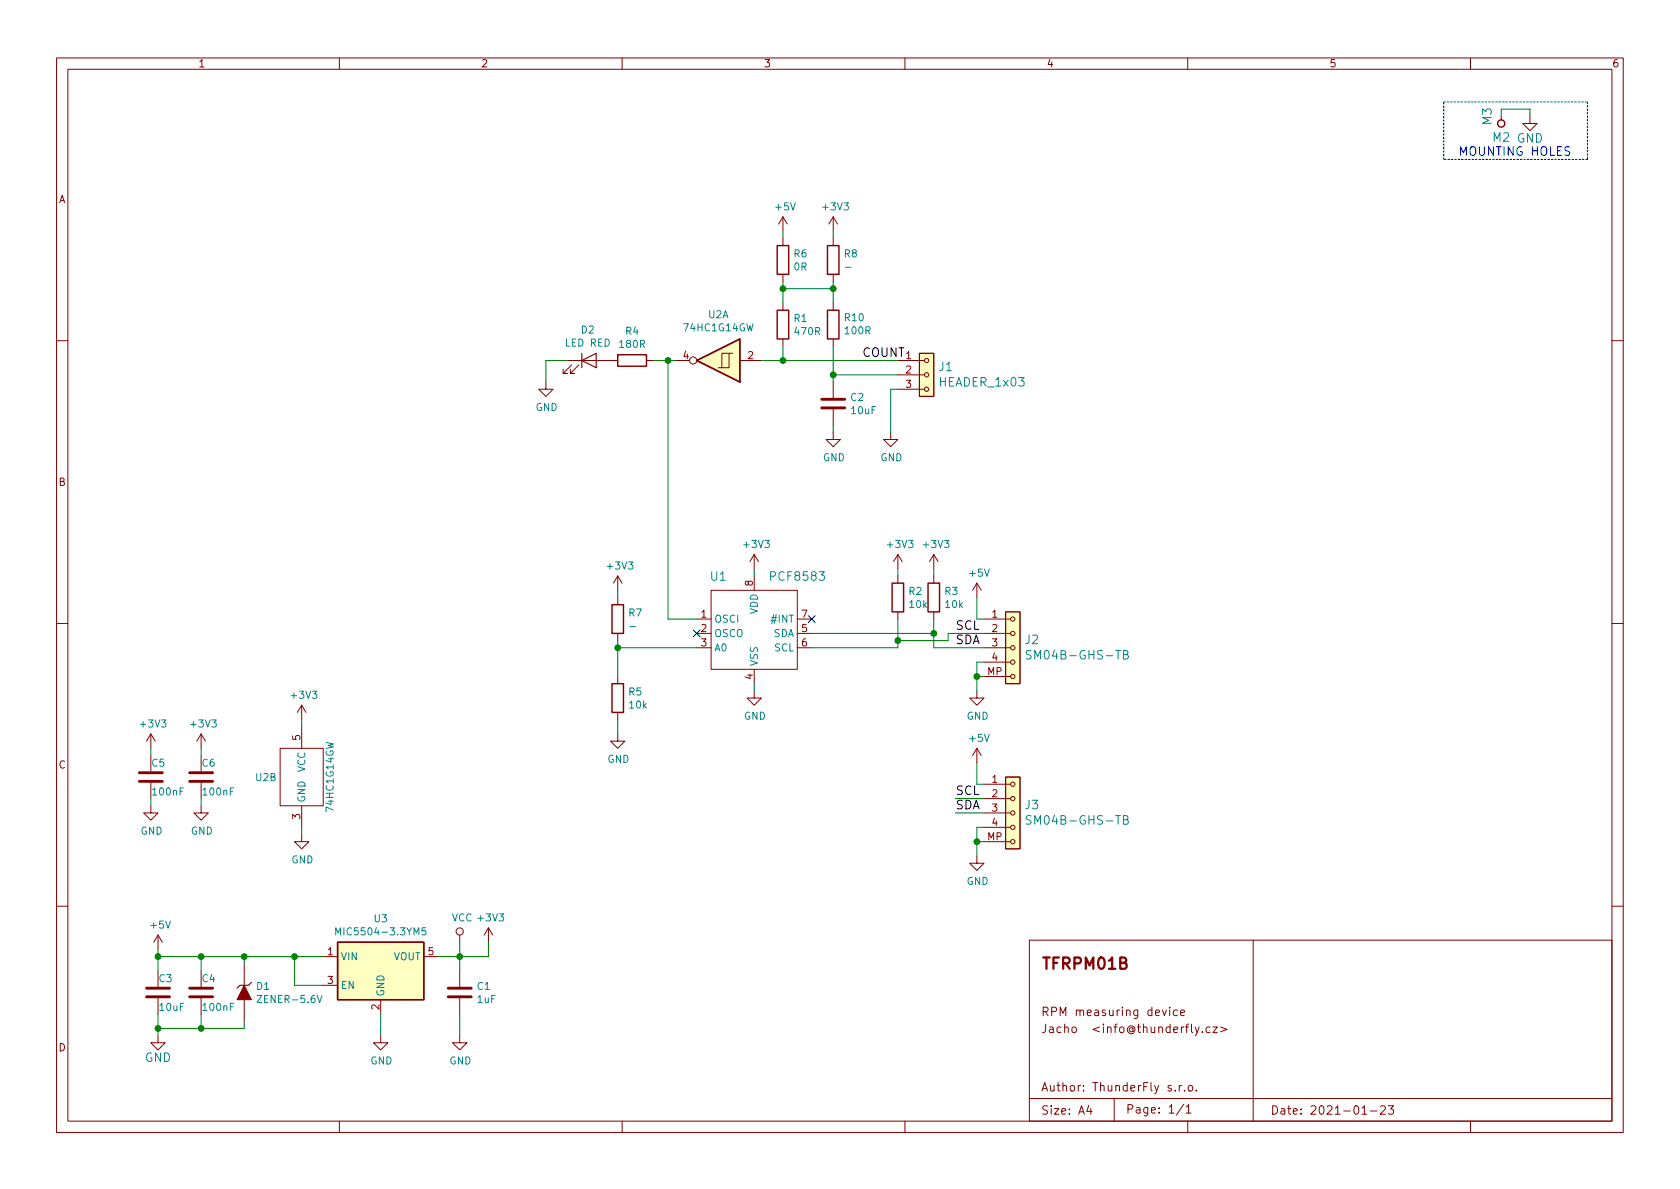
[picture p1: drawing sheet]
<svg xmlns="http://www.w3.org/2000/svg" width="297mm" height="210mm" viewBox="0 0 297 210" stroke-linecap="round" stroke-linejoin="round" font-family="sans-serif">
<g fill="none" stroke="#840000" stroke-width=".18">
<path d="M10 10.2h277v190.1h-277zM12 12.2h273v186.1h-273zM60 10.2v2M110 10.2v2M160 10.2v2M210 10.2v2M260 10.2v2M138.4 38.3l-.7 1.3M138.4 38.3v2.6M138.4 38.3l.8 1.3M147.3 38.3v2.6M147.3 38.3l-.7 1.3"/>
<path d="M147.3 38.3l.8 1.3M265.4 20.6v.6M270.5 20.6v1.2h1.3l-1.3 1.3-1.3-1.3h1.3M138.4 42.2v1.2M138.4 48.5v1.3M138.4 53.6v1.3M138.4 59.9v1.3M147.3 42.2v1.2M147.3 48.5v1.3M147.3 53.6v1.3M147.3 59.9v1.3M10 60.2h2"/>
<path d="M96.5 67.6v1.2h1.3l-1.3 1.3-1.3-1.3h1.3M100.3 63.7h8.9M101.1 64.5l-1.5 1.5h.7h-.7v-.7M102.4 64.5l-1.6 1.5h.8h-.8v-.7M114.3 63.7h1.3M119.4 63.7h2.5M128.9 62.5v2.5h-1.3M129.5 62.5h-1.9v2.5h-.6M130.8 63.7h3.8M147.3 76.4v1.3h1.3l-1.3 1.3-1.3-1.3h1.3M147.3 67.6v2.8M147.3 72.4v2.8"/>
<path d="M157.5 76.4v1.3h1.2l-1.2 1.3-1.3-1.3h1.3M158.7 63.7h4.7M158.7 66.3h4.7M158.7 68.8h4.7M162.6 62.5h2.5v7.6h-2.5zM285 60.2h2M133.3 98l-.7 1.3M133.3 98v2.6M133.3 98l.8 1.3M158.7 98l-.7 1.3M158.7 98v2.6M158.7 98l.8 1.3"/>
<path d="M165.1 98v2.6M165.1 98l-.8 1.3M165.1 98l.8 1.3M10 110.2h2M109.2 101.8l-.7 1.3M109.2 101.8v2.6M109.2 105.7v1.2M109.2 112v1.3M109.2 119.6v1.3M109.2 101.8l.8 1.3M123.2 114.5h2.5M123.2 112h2.5"/>
<path d="M123.2 109.5h2.5M125.7 104.4h15.3v14h-15.3zM133.3 101.8v2.6M133.3 118.4v2.5M141 114.5h2.5M141 112h2.5M141 109.5h2.5M158.7 101.8v1.3M158.7 108.2v1.3M165.1 101.8v1.3M165.1 108.2v1.3M172.7 103.1l-.7 1.3"/>
<path d="M172.7 103.1v2.6M172.7 103.1l.8 1.3M174 119.6h4.7M174 117.1h4.7M174 114.5h4.7M174 112h4.7M174 109.5h4.7M177.8 108.2h2.5v12.7h-2.5zM285 110.2h2M26.7 129.8v2.5M26.7 133.6v2.8M26.7 138.4v2.8"/>
<path d="M26.7 129.8l-.8 1.3M26.7 129.8l.7 1.3M35.6 129.8v2.5M35.6 133.6v2.8M35.6 138.4v2.8M35.6 129.8l-.8 1.3M35.6 129.8l.7 1.3M49.5 132.3h7.6v10.2h-7.6zM53.3 124.7v2.5M53.3 128.5v3.8M53.3 124.7l-.7 1.3M53.3 124.7l.8 1.3"/>
<path d="M109.2 129.8v1.3h1.3l-1.3 1.2-1.3-1.2h1.3M109.2 126v1.2M133.3 122.2v1.2h1.3l-1.3 1.3-1.2-1.3h1.2M172.7 122.2v1.2h1.3l-1.3 1.3-1.3-1.3h1.3M172.7 132.3v2.6M172.7 132.3l-.7 1.3M172.7 132.3l.8 1.3M174 138.7h4.7M177.8 137.4h2.5v12.7h-2.5zM26.7 142.5v1.3h1.2l-1.2 1.2-1.3-1.2h1.3M35.6 142.5v1.3h1.2l-1.2 1.2-1.3-1.2h1.3M53.3 147.6v1.2h1.3l-1.3 1.3-1.2-1.3h1.2"/>
<path d="M53.3 142.5v3.8M172.7 151.4v1.2h1.3l-1.3 1.3-1.3-1.3h1.3M174 148.8h4.7M174 146.3h4.7M174 143.8h4.7M174 141.2h4.7M10 160.2h2M27.9 165.3v2.6M27.9 171.7v2.8M27.9 176.5v2.8M27.9 165.3l-.7 1.3M27.9 165.3l.8 1.3"/>
<path d="M35.6 171.7v2.8M35.6 176.5v2.8M43.2 170.4v3.8M43.2 176.8v3.8M57.1 169.2h2.6M57.1 174.2h2.6M67.3 176.8v2.5M74.9 169.2h2.6M81.3 165.3v1.3M81.3 171.7v2.8M81.3 176.5v2.8M86.4 164.1l-.8 1.2"/>
<path d="M86.4 164.1v2.5M86.4 164.1l.7 1.2M182 166.3h103v32h-103zM206.8 178.1v.1M206.8 178.6v1M208.2 178.7l-.5-.1-.2 .3v.4l.1 .2h.6M208.7 179.1l.8-.1-.1-.3-.4-.1-.3 .2 .1 .7h.6M221.6 166.3v32M285 160.2h2M27.9 183.1v1.3h1.3l-1.3 1.3-1.2-1.3h1.2M60 198.3v2M67.3 183.1v1.3h1.3l-1.3 1.3-1.3-1.3h1.3"/>
<path d="M81.3 183.1v1.3h1.2l-1.2 1.3-1.3-1.3h1.3M110 198.3v2M160 198.3v2M182 194.3h103M192.5 195.5l-.4 1h1M192.9 196v1M197 194.3v4M207.8 192.8v.1M208.5 191.9v1M208.9 191.9l-.3 .1-.1 .2M209.3 195.3l-1.3 1.9M209.4 192.8v.1"/>
<path d="M209.7 195.8l.4-.5v1.5M209.7 196.8h.9M210 198.3v2M210.2 192l.4-.1 .3 .3v.4l-.3 .3h-.4l-.1-.3v-.4zM211.3 181.6l.4 1M211.5 192.8v.1M212 181.6l-.5 1.4-.2 .1M212.6 182.5v.1M214 181.7l-.5-.1-.3 .3v.4l.2 .2h.6M214.5 181.6h.7l-.7 1h.7M215.8 181.6l1.2 .4-1.2 .5M240.8 197h.9"/>
<path d="M242.3 196.5h1.2M244.1 195.7l.6-.2 .2 .2 .1 .3-1 1h1M245.5 195.5h.9l-.5 .6 .4 .1v.7l-.2 .1h-.4l-.2-.1M260 198.3v2"/>
<circle cx="122.6" cy="63.7" r=".63"/>
<circle cx="163.8" cy="66.3" r=".38"/>
<circle cx="163.8" cy="63.7" r=".38"/>
<circle cx="163.8" cy="68.8" r=".38"/>
<circle cx="179.1" cy="117.1" r=".38"/>
<circle cx="179.1" cy="109.5" r=".38"/>
<circle cx="179.1" cy="119.6" r=".38"/>
<circle cx="179.1" cy="114.5" r=".38"/>
<circle cx="179.1" cy="112" r=".38"/>
<circle cx="179.1" cy="138.7" r=".38"/>
<circle cx="179.1" cy="141.2" r=".38"/>
<circle cx="179.1" cy="148.8" r=".38"/>
<circle cx="179.1" cy="146.3" r=".38"/>
<circle cx="179.1" cy="143.8" r=".38"/>
<circle cx="81.3" cy="164.7" r=".63"/>
</g>
<g fill="none" stroke="#840000" stroke-width=".25">
<path d="M137.4 54.9h2v5h-2zM137.4 43.4h2v5.1h-2zM146.3 54.9h2v5h-2zM146.3 43.4h2v5.1h-2zM109.2 62.7h5.1v2.1h-5.1zM123.2 63.7l7.6-3.8v7.7zM108.2 106.9h2v5.1h-2zM157.7 103.1h2.1v5.1h-2.1zM164.1 103.1h2v5.1h-2zM108.2 120.9h2v5.1h-2zM59.7 166.6h15.2v10.2h-15.2z"/>
<circle cx="265.4" cy="21.8" r=".63"/>
</g>
<path d="M102.9 63.7l2.5-1.2v2.5zM102.9 62.5v2.5M44.4 173.7l-.5 .5h-1.5l-.5 .5" fill="none" stroke="#840000" stroke-width=".2"/>
<path d="M145.3 72.1h4.1M145.3 70.6h4.1M24.6 138.2h4.1M24.6 136.6h4.1M33.5 138.2h4.1M33.5 136.6h4.1M25.9 176.3h4.1M25.9 174.7h4.1M33.5 176.3h4.1M33.5 174.7h4.1M79.2 176.3h4.1M79.2 174.7h4.1" fill="none" stroke="#840000" stroke-width=".51"/>
<g fill="#ffffc2" stroke="#ffffc2" stroke-width=".18">
<path d="M162.6 62.5h2.5v7.6h-2.5z"/>
<path d="M59.7 166.6h15.2v10.2h-15.2z"/>
<path d="M177.8 137.4h2.5v12.7h-2.5z"/>
<path d="M177.8 108.2h2.5v12.7h-2.5z"/>
<path d="M123.2 63.7l7.6-3.8v7.7z"/>
</g>
<path d="M182.3 115.1l-.6-.1-.3 .3 .2 .4 .6 .3v.4l-.2 .1h-.6M198.6 115.7h.7l.1-.2-.1-.4-.7-.1v1.5h.6l.3-.3a.4 .4 0 0 0-.4-.5M182.3 144.3l-.6-.1-.3 .3 .2 .4 .6 .3v.4l-.2 .1h-.6M198.6 145l.7-.1 .1-.2-.1-.4-.7-.1v1.5h.6l.3-.2a.4 .4 0 0 0-.4-.5M45.4 176h.9l-.9 1.3h.9M56.1 176l.4 1.3 .4-1.3M59.4 165.3v-1.2l.4 .9 .4-.9v1.2M75.3 164.1h-.6l-.1 .6 .2-.2 .4 .1 .1 .2v.4l-.2 .1-.5-.1" fill="none" stroke="#008484" stroke-width=".18"/>
<path d="M43.2 174.2l1.2 2.6h-2.5z" fill="#840000" stroke="#840000" stroke-width=".18"/>
<path d="M255.3 18h25.4M280.7 18v10.2M255.3 28.2v-10.2M280.7 28.2h-25.4" fill="none" stroke="#0000c2" stroke-width=".18" stroke-dasharray=".3 .3"/>
<g fill="none" stroke="#008400" stroke-width=".18">
<path d="M265.4 20.6v-1.3h5.1v1.3M138.4 40.9v1.3M138.4 49.8v3.8M138.4 51h8.9M147.3 40.9v1.3M147.3 49.8v3.8M100.3 63.7h-3.8v3.9M115.6 63.7h3.8M118.1 63.7v45.8h5.1M134.6 63.7h24.1M138.4 61.2v2.5M147.3 61.2v6.4"/>
<path d="M147.3 75.2v1.2M147.3 66.3h11.4M158.7 68.8h-1.2v7.6M109.2 104.4v1.3M109.2 113.3v6.3M109.2 114.5h14M133.3 100.6v1.2M143.5 112h21.6M158.7 109.5v5h-15.2M158.7 100.6v1.2M165.1 109.5v5h8.9M165.1 100.6v1.2"/>
<path d="M172.7 105.7v3.8h1.3M172.7 119.6h1.3M174 112h-6.4v1.3h-8.9M174 117.1h-1.3v5.1M26.7 132.3v1.3M35.6 132.3v1.3M53.3 127.2v1.3M109.2 127.2v2.6M133.3 120.9v1.3M172.7 134.9v3.8h1.3M26.7 141.2v1.3M35.6 141.2v1.3"/>
<path d="M53.3 146.3v1.3M168.9 143.8h5.1M168.9 141.2h5.1M172.7 148.8h1.3M174 146.3h-1.3v5.1M27.9 169.2h29.2M27.9 167.9v3.8M27.9 179.3v3.8M35.6 169.2v2.5M35.6 179.3v2.6M43.2 169.2v1.2M52.1 169.2v5h5"/>
<path d="M67.3 179.3v3.8M81.3 166.6v5.1M81.3 179.3v3.8M86.4 166.6v2.6h-8.9M43.2 180.6v1.3h-15.3"/>
</g>
<path d="M122.6 111.4l1.2 1.2M123.8 111.4l-1.2 1.2M142.9 108.9l1.2 1.2M144.1 108.9l-1.2 1.2" fill="none" stroke="#000084" stroke-width=".18"/>
<g fill="#008400" stroke="#008400" stroke-width=".18">
<circle cx="172.7" cy="148.8" r=".51"/>
<circle cx="172.7" cy="119.6" r=".51"/>
<circle cx="165.1" cy="112" r=".51"/>
<circle cx="158.8" cy="113.3" r=".51"/>
<circle cx="35.6" cy="169.2" r=".51"/>
<circle cx="52.1" cy="169.2" r=".51"/>
<circle cx="27.9" cy="169.2" r=".51"/>
<circle cx="118.1" cy="63.7" r=".51"/>
<circle cx="138.4" cy="63.7" r=".51"/>
<circle cx="147.3" cy="66.3" r=".51"/>
<circle cx="109.2" cy="114.5" r=".51"/>
<circle cx="138.4" cy="51" r=".51"/>
<circle cx="147.3" cy="51" r=".51"/>
<circle cx="35.6" cy="181.9" r=".51"/>
<circle cx="43.2" cy="169.2" r=".51"/>
<circle cx="81.3" cy="169.2" r=".51"/>
<circle cx="27.9" cy="181.9" r=".51"/>
</g>
<text font-size="2.8" fill="#840000" x="184" y="171.4">TFRPM01B</text>
<g font-size="2.1" fill="#008484">
<text x="263.7" y="22" transform="rotate(-90 263.7 22)">M3</text>
<text x="166" y="65.6">J1</text>
<text x="166.2" y="68.4">HEADER_1x03</text>
<text x="125.6" y="102.7">U1</text>
<text x="136.5" y="102.7">PCF8583</text>
<text x="181.3" y="113.9">J2</text>
<text x="182.5" y="116.6">SM04B-GHS-TB</text>
<text x="181.3" y="143.1">J3</text>
<text x="182.5" y="145.8">SM04B-GHS-TB</text>
<text x="25.6" y="187.8">GND</text>
</g>
<g font-size="2.1" fill="#0000c2">
<text x="257.8" y="27.5">MOUNTING HOLES</text>
<text x="264" y="25.1">M2 GND</text>
</g>
<g font-size="2.1">
<text x="152.4" y="63.1">COUNT</text>
<text x="168.9" y="113.9">SDA</text>
<text x="168.9" y="111.4">SCL</text>
<text x="168.9" y="140.6">SCL</text>
<text x="168.9" y="143.1">SDA</text>
</g>
<g font-size="2.1" fill="#840000">
<text x="184" y="179.7">RPM measuring device</text>
<text x="184" y="182.7">Jacho &lt;info@thunderfly.cz&gt;</text>
<text x="184" y="193">Author: ThunderFly s.r.o.</text>
<text x="184" y="197.1">Size: A4</text>
<text x="199" y="196.9">Page: 1/1</text>
<text x="224.6" y="197.1">Date: 2021-01-23</text>
</g>
<g font-size="1.8" fill="#840000">
<text x="35" y="11.9">1</text>
<text x="85" y="11.9">2</text>
<text x="135" y="11.9">3</text>
<text x="185" y="11.9">4</text>
<text x="235" y="11.9">5</text>
<text x="285" y="11.9">6</text>
<text x="10.3" y="35.9">A</text>
<text x="120.8" y="63.5">4</text>
<text x="132.2" y="63.5">2</text>
<text x="160.2" y="63.5">1</text>
<text x="160.2" y="66">2</text>
<text x="160.2" y="68.6">3</text>
<text x="10.3" y="85.9">B</text>
<text x="133.1" y="103.6" transform="rotate(-90 133.1 103.6)">8</text>
<text x="124" y="109.2">1</text>
<text x="124" y="111.8">2</text>
<text x="141.7" y="111.8">5</text>
<text x="141.7" y="109.2">7</text>
<text x="175.4" y="109.2">1</text>
<text x="175.4" y="111.8">2</text>
<text x="124" y="114.3">3</text>
<text x="141.7" y="114.3">6</text>
<text x="174.6" y="119.4">MP</text>
<text x="175.4" y="114.3">3</text>
<text x="175.4" y="116.8">4</text>
<text x="133.1" y="120.1" transform="rotate(-90 133.1 120.1)">4</text>
<text x="53.1" y="130.9" transform="rotate(-90 53.1 130.9)">5</text>
<text x="10.3" y="135.9">C</text>
<text x="175.4" y="138.4">1</text>
<text x="175.4" y="141">2</text>
<text x="175.4" y="143.5">3</text>
<text x="53.1" y="144.9" transform="rotate(-90 53.1 144.9)">3</text>
<text x="174.6" y="148.6">MP</text>
<text x="175.4" y="146">4</text>
<text x="57.9" y="168.9">1</text>
<text x="57.9" y="174">3</text>
<text x="75.7" y="168.9">5</text>
<text x="67.1" y="178.5" transform="rotate(-90 67.1 178.5)">2</text>
<text x="10.3" y="185.9">D</text>
</g>
<g font-size="1.8" fill="#008484">
<text x="137.2" y="37.2">+5V</text>
<text x="145.6" y="37.2">+3V3</text>
<text x="140.4" y="45.5">R6</text>
<text x="140.4" y="47.8">0R</text>
<text x="149.3" y="45.5">R8</text>
<text x="149.7" y="47.8">-</text>
<text x="102.8" y="59">D2</text>
<text x="110.6" y="59.2">R4</text>
<text x="121.1" y="58.6">74HC1G14GW</text>
<text x="125.2" y="56.3">U2A</text>
<text x="140.4" y="56.9">R1</text>
<text x="140.6" y="59.2">470R</text>
<text x="149.4" y="56.8">R10</text>
<text x="149.5" y="59.1">100R</text>
<text x="100" y="61.3">LED RED</text>
<text x="109.6" y="61.5">180R</text>
<text x="150.4" y="70.9">C2</text>
<text x="94.7" y="72.7">GND</text>
<text x="150.6" y="73.2">10uF</text>
<text x="145.5" y="81.5">GND</text>
<text x="155.6" y="81.5">GND</text>
<text x="107.5" y="100.7">+3V3</text>
<text x="131.6" y="96.9">+3V3</text>
<text x="157" y="96.9">+3V3</text>
<text x="163.4" y="96.9">+3V3</text>
<text x="171.5" y="102">+5V</text>
<text x="160.7" y="105.2">R2</text>
<text x="160.9" y="107.5">10k</text>
<text x="167.1" y="105.2">R3</text>
<text x="167.2" y="107.5">10k</text>
<text x="111.2" y="109">R7</text>
<text x="111.6" y="111.3">-</text>
<text x="126.2" y="110.1">OSCI</text>
<text x="126.2" y="112.6">OSCO</text>
<text x="134" y="108.6" transform="rotate(-90 134 108.6)">VDD</text>
<text x="136.6" y="110.1">#INT</text>
<text x="136.7" y="112.6">SDA</text>
<text x="126.2" y="115.2">A0</text>
<text x="134" y="117.9" transform="rotate(-90 134 117.9)">VSS</text>
<text x="136.9" y="115.2">SCL</text>
<text x="51.6" y="123.6">+3V3</text>
<text x="111.2" y="123">R5</text>
<text x="111.3" y="125.3">10k</text>
<text x="25" y="128.6">+3V3</text>
<text x="33.9" y="128.6">+3V3</text>
<text x="131.5" y="127.3">GND</text>
<text x="170.9" y="127.3">GND</text>
<text x="171.5" y="131.2">+5V</text>
<text x="26.9" y="135.6">C5</text>
<text x="35.7" y="135.6">C6</text>
<text x="54" y="136.6" transform="rotate(-90 54 136.6)">VCC</text>
<text x="107.4" y="134.9">GND</text>
<text x="27.1" y="140.7">100nF</text>
<text x="36" y="140.7">100nF</text>
<text x="45.2" y="138.1">U2B</text>
<text x="54" y="142" transform="rotate(-90 54 142)">GND</text>
<text x="59" y="143.4" transform="rotate(-90 59 143.4)">74HC1G14GW</text>
<text x="24.8" y="147.6">GND</text>
<text x="33.7" y="147.6">GND</text>
<text x="51.5" y="152.7">GND</text>
<text x="170.9" y="156.5">GND</text>
<text x="26.7" y="164.2">+5V</text>
<text x="60.4" y="165.4">MIC5504-3.3YM5</text>
<text x="66.2" y="163.1">U3</text>
<text x="79.8" y="162.9">VCC +3V3</text>
<text x="28.1" y="173.7">C3</text>
<text x="35.7" y="173.7">C4</text>
<text x="60.2" y="169.8">VIN</text>
<text x="69.5" y="169.8">VOUT</text>
<text x="28.3" y="178.8">10uF</text>
<text x="36" y="178.8">100nF</text>
<text x="45.4" y="175">D1</text>
<text x="46.1" y="177.4">ZENER-5.6V</text>
<text x="60.2" y="174.9">EN</text>
<text x="67.9" y="176.3" transform="rotate(-90 67.9 176.3)">GND</text>
<text x="84.4" y="175">C1</text>
<text x="84.4" y="177.4">1uF</text>
<text x="65.5" y="188.2">GND</text>
<text x="79.4" y="188.2">GND</text>
</g>
</svg>
